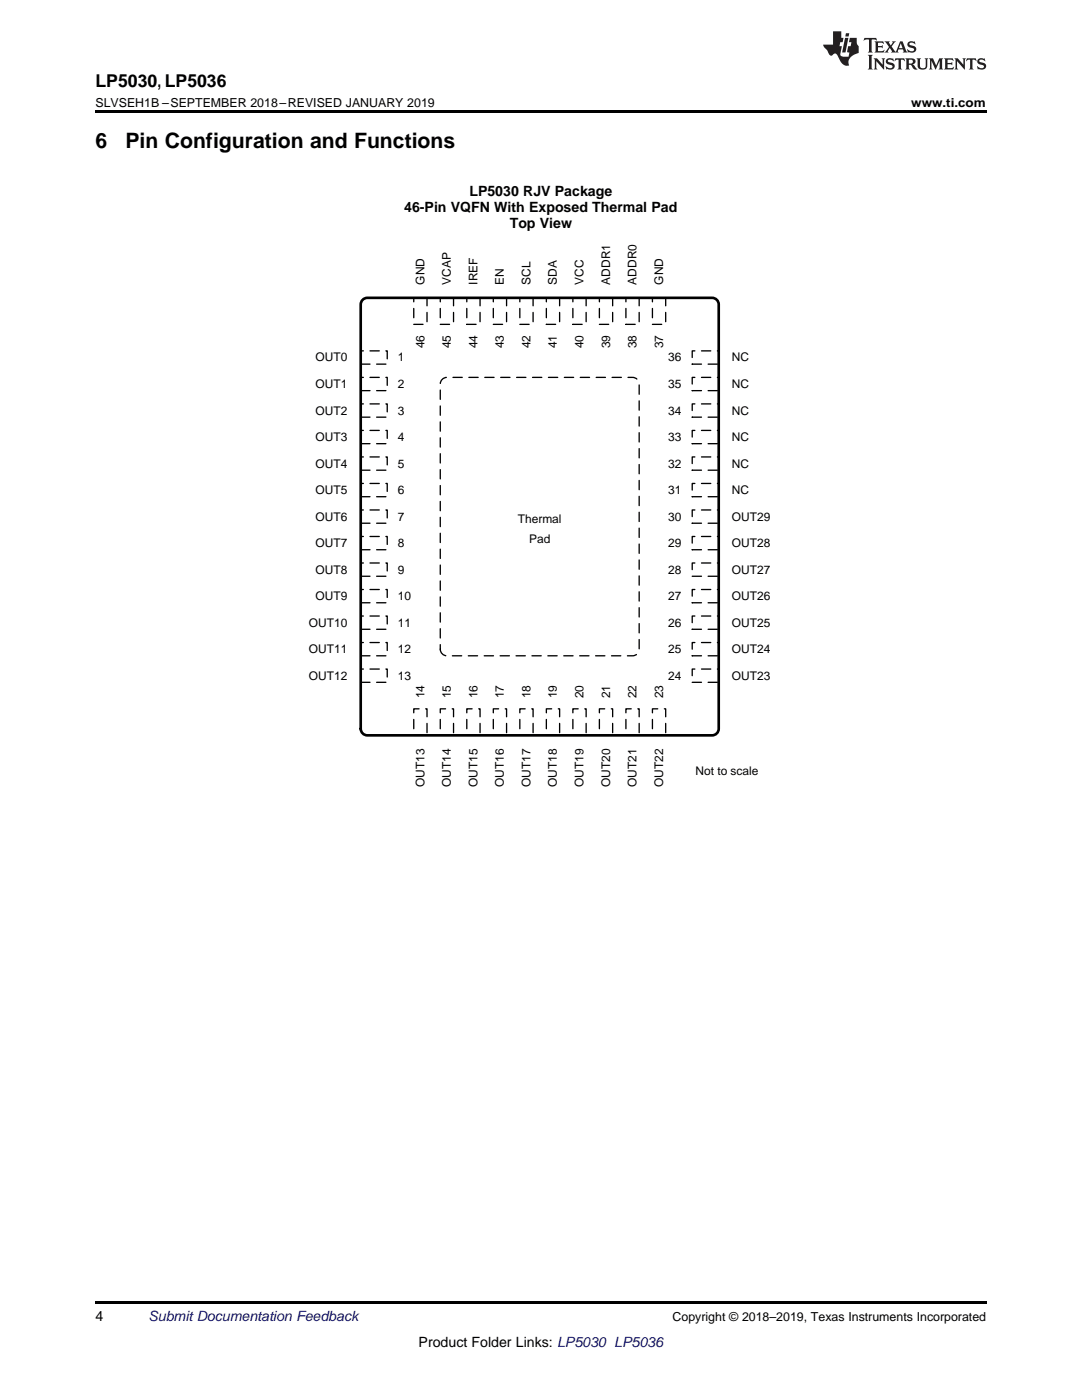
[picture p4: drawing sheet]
<svg xmlns="http://www.w3.org/2000/svg" width="216mm" height="279mm" viewBox="0 0 216 279" stroke-linecap="round" stroke-linejoin="round" font-family="sans-serif">
<path d="M19 259.7h177.8v.5h-177.8z" fill="#000"/>
<path d="M87.9 129.6a1.32 1.32 0 0 0 1.3 1.3h37a1.32 1.32 0 0 0 1.3-1.3v-53a1.32 1.32 0 0 0-1.3-1.3h-37a1.32 1.32 0 0 0-1.3 1.3v53" fill="none" stroke="#000" stroke-width=".26" stroke-dasharray="1.9 1.3"/>
<path d="M72 70h5.3v2.7h-5.3z" fill-rule="evenodd" fill="#fff"/>
<path d="M72 70h5.3v2.7h-5.3z" fill="none" stroke="#000" stroke-width=".26" stroke-dasharray="1.9 1.3"/>
<path d="M72 75.3h5.3v2.7h-5.3z" fill-rule="evenodd" fill="#fff"/>
<path d="M72 75.3h5.3v2.7h-5.3z" fill="none" stroke="#000" stroke-width=".26" stroke-dasharray="1.9 1.3"/>
<path d="M72 80.6h5.3v2.7h-5.3z" fill-rule="evenodd" fill="#fff"/>
<path d="M72 80.6h5.3v2.7h-5.3z" fill="none" stroke="#000" stroke-width=".26" stroke-dasharray="1.9 1.3"/>
<path d="M72 85.9h5.3v2.6h-5.3z" fill-rule="evenodd" fill="#fff"/>
<path d="M72 85.9h5.3v2.6h-5.3z" fill="none" stroke="#000" stroke-width=".26" stroke-dasharray="1.9 1.3"/>
<path d="M72 91.2h5.3v2.6h-5.3z" fill-rule="evenodd" fill="#fff"/>
<path d="M72 91.2h5.3v2.6h-5.3z" fill="none" stroke="#000" stroke-width=".26" stroke-dasharray="1.9 1.3"/>
<path d="M72 96.5h5.3v2.6h-5.3z" fill-rule="evenodd" fill="#fff"/>
<path d="M72 96.5h5.3v2.6h-5.3z" fill="none" stroke="#000" stroke-width=".26" stroke-dasharray="1.9 1.3"/>
<path d="M72 101.8h5.3v2.6h-5.3z" fill-rule="evenodd" fill="#fff"/>
<path d="M72 101.8h5.3v2.6h-5.3z" fill="none" stroke="#000" stroke-width=".26" stroke-dasharray="1.9 1.3"/>
<path d="M72 107.1h5.3v2.6h-5.3z" fill-rule="evenodd" fill="#fff"/>
<path d="M72 107.1h5.3v2.6h-5.3z" fill="none" stroke="#000" stroke-width=".26" stroke-dasharray="1.9 1.3"/>
<path d="M72 112.4h5.3v2.6h-5.3z" fill-rule="evenodd" fill="#fff"/>
<path d="M72 112.4h5.3v2.6h-5.3z" fill="none" stroke="#000" stroke-width=".26" stroke-dasharray="1.9 1.3"/>
<path d="M72 117.6h5.3v2.7h-5.3z" fill-rule="evenodd" fill="#fff"/>
<path d="M72 117.6h5.3v2.7h-5.3z" fill="none" stroke="#000" stroke-width=".26" stroke-dasharray="1.9 1.3"/>
<path d="M72 122.9h5.3v2.7h-5.3z" fill-rule="evenodd" fill="#fff"/>
<path d="M72 122.9h5.3v2.7h-5.3z" fill="none" stroke="#000" stroke-width=".26" stroke-dasharray="1.9 1.3"/>
<path d="M72 128.2h5.3v2.7h-5.3z" fill-rule="evenodd" fill="#fff"/>
<path d="M72 128.2h5.3v2.7h-5.3z" fill="none" stroke="#000" stroke-width=".26" stroke-dasharray="1.9 1.3"/>
<path d="M72 133.5h5.3v2.7h-5.3z" fill-rule="evenodd" fill="#fff"/>
<path d="M72 133.5h5.3v2.7h-5.3z" fill="none" stroke="#000" stroke-width=".26" stroke-dasharray="1.9 1.3"/>
<path d="M82.6 141.5h2.6v5.3h-2.6z" fill-rule="evenodd" fill="#fff"/>
<path d="M82.6 141.5h2.6v5.3h-2.6z" fill="none" stroke="#000" stroke-width=".26" stroke-dasharray="1.9 1.3"/>
<path d="M87.9 141.5h2.6v5.3h-2.6z" fill-rule="evenodd" fill="#fff"/>
<path d="M87.9 141.5h2.6v5.3h-2.6z" fill="none" stroke="#000" stroke-width=".26" stroke-dasharray="1.9 1.3"/>
<path d="M93.1 141.5h2.7v5.3h-2.7z" fill-rule="evenodd" fill="#fff"/>
<path d="M93.1 141.5h2.7v5.3h-2.7z" fill="none" stroke="#000" stroke-width=".26" stroke-dasharray="1.9 1.3"/>
<path d="M98.4 141.5h2.7v5.3h-2.7z" fill-rule="evenodd" fill="#fff"/>
<path d="M98.4 141.5h2.7v5.3h-2.7z" fill="none" stroke="#000" stroke-width=".26" stroke-dasharray="1.9 1.3"/>
<path d="M103.7 141.5h2.7v5.3h-2.7z" fill-rule="evenodd" fill="#fff"/>
<path d="M103.7 141.5h2.7v5.3h-2.7z" fill="none" stroke="#000" stroke-width=".26" stroke-dasharray="1.9 1.3"/>
<path d="M109 141.5h2.7v5.3h-2.7z" fill-rule="evenodd" fill="#fff"/>
<path d="M109 141.5h2.7v5.3h-2.7z" fill="none" stroke="#000" stroke-width=".26" stroke-dasharray="1.9 1.3"/>
<path d="M114.3 141.5h2.7v5.3h-2.7z" fill-rule="evenodd" fill="#fff"/>
<path d="M114.3 141.5h2.7v5.3h-2.7z" fill="none" stroke="#000" stroke-width=".26" stroke-dasharray="1.9 1.3"/>
<path d="M119.6 141.5h2.6v5.3h-2.6z" fill-rule="evenodd" fill="#fff"/>
<path d="M119.6 141.5h2.6v5.3h-2.6z" fill="none" stroke="#000" stroke-width=".26" stroke-dasharray="1.9 1.3"/>
<path d="M124.9 141.5h2.6v5.3h-2.6z" fill-rule="evenodd" fill="#fff"/>
<path d="M124.9 141.5h2.6v5.3h-2.6z" fill="none" stroke="#000" stroke-width=".26" stroke-dasharray="1.9 1.3"/>
<path d="M130.2 141.5h2.6v5.3h-2.6z" fill-rule="evenodd" fill="#fff"/>
<path d="M130.2 141.5h2.6v5.3h-2.6z" fill="none" stroke="#000" stroke-width=".26" stroke-dasharray="1.9 1.3"/>
<path d="M138.1 133.5h5.3v2.7h-5.3z" fill-rule="evenodd" fill="#fff"/>
<path d="M138.1 133.5h5.3v2.7h-5.3z" fill="none" stroke="#000" stroke-width=".26" stroke-dasharray="1.9 1.3"/>
<path d="M138.1 128.2h5.3v2.7h-5.3z" fill-rule="evenodd" fill="#fff"/>
<path d="M138.1 128.2h5.3v2.7h-5.3z" fill="none" stroke="#000" stroke-width=".26" stroke-dasharray="1.9 1.3"/>
<path d="M138.1 122.9h5.3v2.7h-5.3z" fill-rule="evenodd" fill="#fff"/>
<path d="M138.1 122.9h5.3v2.7h-5.3z" fill="none" stroke="#000" stroke-width=".26" stroke-dasharray="1.9 1.3"/>
<path d="M138.1 117.6h5.3v2.7h-5.3z" fill-rule="evenodd" fill="#fff"/>
<path d="M138.1 117.6h5.3v2.7h-5.3z" fill="none" stroke="#000" stroke-width=".26" stroke-dasharray="1.9 1.3"/>
<path d="M138.1 112.4h5.3v2.6h-5.3z" fill-rule="evenodd" fill="#fff"/>
<path d="M138.1 112.4h5.3v2.6h-5.3z" fill="none" stroke="#000" stroke-width=".26" stroke-dasharray="1.9 1.3"/>
<path d="M138.1 107.1h5.3v2.6h-5.3z" fill-rule="evenodd" fill="#fff"/>
<path d="M138.1 107.1h5.3v2.6h-5.3z" fill="none" stroke="#000" stroke-width=".26" stroke-dasharray="1.9 1.3"/>
<path d="M138.1 101.8h5.3v2.6h-5.3z" fill-rule="evenodd" fill="#fff"/>
<path d="M138.1 101.8h5.3v2.6h-5.3z" fill="none" stroke="#000" stroke-width=".26" stroke-dasharray="1.9 1.3"/>
<path d="M138.1 96.5h5.3v2.6h-5.3z" fill-rule="evenodd" fill="#fff"/>
<path d="M138.1 96.5h5.3v2.6h-5.3z" fill="none" stroke="#000" stroke-width=".26" stroke-dasharray="1.9 1.3"/>
<path d="M138.1 91.2h5.3v2.6h-5.3z" fill-rule="evenodd" fill="#fff"/>
<path d="M138.1 91.2h5.3v2.6h-5.3z" fill="none" stroke="#000" stroke-width=".26" stroke-dasharray="1.9 1.3"/>
<path d="M138.1 85.9h5.3v2.6h-5.3z" fill-rule="evenodd" fill="#fff"/>
<path d="M138.1 85.9h5.3v2.6h-5.3z" fill="none" stroke="#000" stroke-width=".26" stroke-dasharray="1.9 1.3"/>
<path d="M138.1 80.6h5.3v2.7h-5.3z" fill-rule="evenodd" fill="#fff"/>
<path d="M138.1 80.6h5.3v2.7h-5.3z" fill="none" stroke="#000" stroke-width=".26" stroke-dasharray="1.9 1.3"/>
<path d="M138.1 75.3h5.3v2.7h-5.3z" fill-rule="evenodd" fill="#fff"/>
<path d="M138.1 75.3h5.3v2.7h-5.3z" fill="none" stroke="#000" stroke-width=".26" stroke-dasharray="1.9 1.3"/>
<path d="M138.1 70h5.3v2.7h-5.3z" fill-rule="evenodd" fill="#fff"/>
<path d="M138.1 70h5.3v2.7h-5.3z" fill="none" stroke="#000" stroke-width=".26" stroke-dasharray="1.9 1.3"/>
<path d="M130.2 59.4h2.6v5.3h-2.6z" fill-rule="evenodd" fill="#fff"/>
<path d="M130.2 59.4h2.6v5.3h-2.6z" fill="none" stroke="#000" stroke-width=".26" stroke-dasharray="1.9 1.3"/>
<path d="M124.9 59.4h2.6v5.3h-2.6z" fill-rule="evenodd" fill="#fff"/>
<path d="M124.9 59.4h2.6v5.3h-2.6z" fill="none" stroke="#000" stroke-width=".26" stroke-dasharray="1.9 1.3"/>
<path d="M119.6 59.4h2.6v5.3h-2.6z" fill-rule="evenodd" fill="#fff"/>
<path d="M119.6 59.4h2.6v5.3h-2.6z" fill="none" stroke="#000" stroke-width=".26" stroke-dasharray="1.9 1.3"/>
<path d="M114.3 59.4h2.7v5.3h-2.7z" fill-rule="evenodd" fill="#fff"/>
<path d="M114.3 59.4h2.7v5.3h-2.7z" fill="none" stroke="#000" stroke-width=".26" stroke-dasharray="1.9 1.3"/>
<path d="M109 59.4h2.7v5.3h-2.7z" fill-rule="evenodd" fill="#fff"/>
<path d="M109 59.4h2.7v5.3h-2.7z" fill="none" stroke="#000" stroke-width=".26" stroke-dasharray="1.9 1.3"/>
<path d="M103.7 59.4h2.7v5.3h-2.7z" fill-rule="evenodd" fill="#fff"/>
<path d="M103.7 59.4h2.7v5.3h-2.7z" fill="none" stroke="#000" stroke-width=".26" stroke-dasharray="1.9 1.3"/>
<path d="M98.4 59.4h2.7v5.3h-2.7z" fill-rule="evenodd" fill="#fff"/>
<path d="M98.4 59.4h2.7v5.3h-2.7z" fill="none" stroke="#000" stroke-width=".26" stroke-dasharray="1.9 1.3"/>
<path d="M93.1 59.4h2.7v5.3h-2.7z" fill-rule="evenodd" fill="#fff"/>
<path d="M93.1 59.4h2.7v5.3h-2.7z" fill="none" stroke="#000" stroke-width=".26" stroke-dasharray="1.9 1.3"/>
<path d="M87.9 59.4h2.6v5.3h-2.6z" fill-rule="evenodd" fill="#fff"/>
<path d="M87.9 59.4h2.6v5.3h-2.6z" fill="none" stroke="#000" stroke-width=".26" stroke-dasharray="1.9 1.3"/>
<path d="M82.6 59.4h2.6v5.3h-2.6z" fill-rule="evenodd" fill="#fff"/>
<path d="M82.6 59.4h2.6v5.3h-2.6z" fill="none" stroke="#000" stroke-width=".26" stroke-dasharray="1.9 1.3"/>
<path d="M72.5 59.7l.8-.3h68.8a1.32 1.32 0 0 1 1.3 1.4v84.6a1.32 1.32 0 0 1-1.3 1.4h-68.8a1.32 1.32 0 0 1-1.3-1.4v-84.6v-.5z" fill="none" stroke="#000" stroke-width=".53"/>
<path d="M19 22h177.8v.5h-177.8z" fill="#000"/>
<g fill="#231f20">
<path d="M172.5 7.6l-.1 .5 .4-.2h.6v.1v2.1l-.2 .4h.9l-.2-.4v-2.1l.1-.1h.5l.5 .2-.2-.5zM174.5 8.3l.2 .3v1.5l-.2 .4h1.8l.2-.6a1.04 1.04 0 0 1-1.3 .2v-.7h.6l.3 .2v-.6l-.3 .2h-.6v-.6l.8-.1 .4 .3-.2-.5zM176.5 8.3l.9 1.1-.9 1.1h.8l-.2-.2 .4-.7 .5 .7-.2 .2h1.5l-.2-.2 .2-.4h.9l.1 .4-.2 .2h1l-.3-.3-.7-1.9h-.5l-.9 2-.8-1 .9-1h-.8l.1 .3-.4 .5-.3-.6 .1-.2zM179.7 8.6l.4 1h-.7zM181.3 8.4a.63 .63 0 0 0-.2 .7 .63 .63 0 0 0 .6 .4l.6 .2 .1 .2a.75 .75 0 0 1-.7 .4 .75 .75 0 0 1-.6-.5l.1 .7 .1-.1a1.11 1.11 0 0 0 1.5-.6 1.13 1.13 0 0 0-1.2-.8l-.1-.4a1.04 1.04 0 0 1 1.2 .2l-.2-.5-.2 .1-.4-.2zM173.2 10.9l.2 .4v2.2l-.2 .4h1l-.3-.4v-2.2l.3-.4zM174.3 11.6l.3 .4v1.5l-.3 .4h.8l-.2-.4v-1.3l1.5 1.7v-1.9l.2-.4h-.7l.2 .4v.9l-1.1-1.3zM177 11.8a.62 .62 0 0 0-.2 .7 .62 .62 0 0 0 .6 .4l.6 .1 .1 .3a.76 .76 0 0 1-.7 .3 .76 .76 0 0 1-.7-.4l.2 .7 .1-.1a1.11 1.11 0 0 0 1.5-.6 1.13 1.13 0 0 0-1.2-.8l-.1-.4a1.04 1.04 0 0 1 1.2 .2l-.2-.6-.2 .1-.5-.1zM178.7 11.6l-.2 .6a.61 .61 0 0 1 .8-.3v1.6l-.2 .4h.9l-.2-.4v-1.6a.63 .63 0 0 1 .7 .3l-.1-.6zM180.6 11.6l.3 .4v1.5l-.3 .4h1l-.2-.2-.1-.8 .6 .2a.76 .76 0 0 0 1.2 .7l-1-1a.58 .58 0 0 0 .6-.5 .58 .58 0 0 0-.5-.6zM181.4 11.9h.1a.45 .45 0 0 1 .5 .1 .45 .45 0 0 1 .1 .5l-.8 .2zM182.9 11.6l.2 .2a2.17 2.17 0 0 0 .3 1.9 .99 .99 0 0 0 1.6-.6v-1.1l.2-.4h-.7l.2 .2a1.92 1.92 0 0 1-.2 1.8 .6 .6 0 0 1-.9-.5v-1.1l.2-.4zM185.4 11.6l.2 .4v1.5l-.2 .4h.7l-.2-.4v-1.4l.8 1.8 .8-1.8v1.4l-.2 .4h.9l-.2-.4v-1.5l.2-.4h-.8l-.6 1.5-.6-1.5zM188.4 11.6l.2 .4v1.5l-.2 .4h1.8l.1-.6a1.04 1.04 0 0 1-1.2 .1v-.6h.5l.4 .2v-.6l-.4 .2h-.5v-.7h.8l.3 .3-.1-.6zM190.5 11.6l.2 .4v1.5l-.2 .4h.7l-.2-.4v-1.3l1.5 1.7v-1.9l.2-.4h-.7l.2 .4v.9l-1.1-1.3zM192.9 11.6l-.1 .6a.61 .61 0 0 1 .7-.3l.1 1.6-.3 .4h1l-.3-.4 .1-1.6a.63 .63 0 0 1 .7 .3l-.1-.6zM195.2 11.8a.62 .62 0 0 0-.2 .7 .62 .62 0 0 0 .6 .4l.6 .1 .1 .3a.76 .76 0 0 1-.7 .3 .76 .76 0 0 1-.6-.4l.1 .7 .1-.1a1.11 1.11 0 0 0 1.6-.6 1.13 1.13 0 0 0-1.3-.8l-.1-.4a1.04 1.04 0 0 1 1.2 .2l-.1-.6-.2 .1-.5-.1z"/>
<path d="M166.2 6.3v2.6h-1.9v.4l.8 .9a.91 .91 0 0 0 1 .8 .56 .56 0 0 1 .5-.3 .56 .56 0 0 1 .5 .3l.4 .8a1.53 1.53 0 0 0 1.9 1.2 1.54 1.54 0 0 1 1-2.1l.9-.3v-1.4a1.52 1.52 0 0 1-.4-1.6h-1.3l-.2 .8h.5l-.2 .8h-.5l-.1 1v.2l.4 .1-.2 .8a1.93 1.93 0 0 1-1.6-.3l.3-1.8h-.5l.2-.8h.4l.2-.8h-.4v-1.3zM168.6 7.6l-.6 2.9h.7l.6-2.9zM168.8 6.6l-.1 .7h.6l.2-.7z"/>
</g>
<g font-size="4.2">
<text x="19" y="29.6">6</text>
<text x="25" y="29.6">Pin Configuration and Functions</text>
</g>
<text font-size="3.5" x="19" y="17.3">LP5030, LP5036</text>
<g font-size="2.8">
<text x="93.7" y="39.2">LP5030 RJV Package</text>
<text x="80.6" y="42.3">46-Pin VQFN With Exposed Thermal Pad</text>
<text x="101.7" y="45.5">Top View</text>
<text x="19" y="263.6">4</text>
<text x="83.5" y="268.9">Product Folder Links: LP5030 LP5036</text>
</g>
<text font-size="2.8" fill="#0000c8" x="29.6" y="263.6">Submit Documentation Feedback</text>
<g font-size="2.5">
<text x="19" y="21.4">SLVSEH1B –SEPTEMBER 2018–REVISED JANUARY 2019</text>
<text x="181.8" y="21.4">www.ti.com</text>
<text x="134.2" y="263.6">Copyright © 2018–2019, Texas Instruments Incorporated</text>
</g>
<g font-size="2.4">
<text x="84.7" y="56.8" transform="rotate(-90 84.7 56.8)">GND</text>
<text x="90" y="56.8" transform="rotate(-90 90 56.8)">VCAP</text>
<text x="95.3" y="56.8" transform="rotate(-90 95.3 56.8)">IREF</text>
<text x="100.6" y="56.8" transform="rotate(-90 100.6 56.8)">EN</text>
<text x="105.8" y="56.8" transform="rotate(-90 105.8 56.8)">SCL</text>
<text x="111.1" y="56.8" transform="rotate(-90 111.1 56.8)">SDA</text>
<text x="116.4" y="56.8" transform="rotate(-90 116.4 56.8)">VCC</text>
<text x="121.7" y="56.8" transform="rotate(-90 121.7 56.8)">ADDR1</text>
<text x="127" y="56.8" transform="rotate(-90 127 56.8)">ADDR0</text>
<text x="132.3" y="56.8" transform="rotate(-90 132.3 56.8)">GND</text>
<text x="84.7" y="69.5" transform="rotate(-90 84.7 69.5)">46</text>
<text x="90" y="69.5" transform="rotate(-90 90 69.5)">45</text>
<text x="95.3" y="69.5" transform="rotate(-90 95.3 69.5)">44</text>
<text x="100.6" y="69.5" transform="rotate(-90 100.6 69.5)">43</text>
<text x="105.8" y="69.5" transform="rotate(-90 105.8 69.5)">42</text>
<text x="111.1" y="69.5" transform="rotate(-90 111.1 69.5)">41</text>
<text x="116.4" y="69.5" transform="rotate(-90 116.4 69.5)">40</text>
<text x="121.7" y="69.5" transform="rotate(-90 121.7 69.5)">39</text>
<text x="127" y="69.5" transform="rotate(-90 127 69.5)">38</text>
<text x="132.3" y="69.5" transform="rotate(-90 132.3 69.5)">37</text>
<text x="63" y="72.1">OUT0</text>
<text x="63" y="77.4">OUT1</text>
<text x="79.4" y="72.1">1</text>
<text x="79.4" y="77.4">2</text>
<text x="133.4" y="77.4">35</text>
<text x="133.4" y="72.1">36</text>
<text x="146.1" y="77.4">NC</text>
<text x="146.1" y="72.1">NC</text>
<text x="63" y="82.7">OUT2</text>
<text x="79.4" y="82.7">3</text>
<text x="133.4" y="82.7">34</text>
<text x="146.1" y="82.7">NC</text>
<text x="63" y="88">OUT3</text>
<text x="79.4" y="88">4</text>
<text x="133.4" y="88">33</text>
<text x="146.1" y="88">NC</text>
<text x="63" y="93.3">OUT4</text>
<text x="79.4" y="93.3">5</text>
<text x="133.4" y="93.3">32</text>
<text x="146.1" y="93.3">NC</text>
<text x="63" y="98.6">OUT5</text>
<text x="79.4" y="98.6">6</text>
<text x="133.4" y="98.6">31</text>
<text x="146.1" y="98.6">NC</text>
<text x="63" y="103.9">OUT6</text>
<text x="79.4" y="103.9">7</text>
<text x="103.3" y="104.4">Thermal</text>
<text x="133.4" y="103.9">30</text>
<text x="146.1" y="103.9">OUT29</text>
<text x="63" y="109.2">OUT7</text>
<text x="79.4" y="109.2">8</text>
<text x="105.6" y="108.4">Pad</text>
<text x="133.4" y="109.2">29</text>
<text x="146.1" y="109.2">OUT28</text>
<text x="63" y="114.5">OUT8</text>
<text x="63" y="119.8">OUT9</text>
<text x="79.4" y="114.5">9</text>
<text x="79.4" y="119.8">10</text>
<text x="133.4" y="119.8">27</text>
<text x="133.4" y="114.5">28</text>
<text x="146.1" y="119.8">OUT26</text>
<text x="146.1" y="114.5">OUT27</text>
<text x="61.7" y="125.1">OUT10</text>
<text x="79.4" y="125.1">11</text>
<text x="133.4" y="125.1">26</text>
<text x="146.1" y="125.1">OUT25</text>
<text x="61.7" y="130.4">OUT11</text>
<text x="79.4" y="130.4">12</text>
<text x="133.4" y="130.4">25</text>
<text x="146.1" y="130.4">OUT24</text>
<text x="61.7" y="135.6">OUT12</text>
<text x="79.4" y="135.6">13</text>
<text x="133.4" y="135.6">24</text>
<text x="146.1" y="135.6">OUT23</text>
<text x="84.7" y="139.3" transform="rotate(-90 84.7 139.3)">14</text>
<text x="90" y="139.3" transform="rotate(-90 90 139.3)">15</text>
<text x="95.3" y="139.3" transform="rotate(-90 95.3 139.3)">16</text>
<text x="100.6" y="139.3" transform="rotate(-90 100.6 139.3)">17</text>
<text x="105.8" y="139.3" transform="rotate(-90 105.8 139.3)">18</text>
<text x="111.1" y="139.3" transform="rotate(-90 111.1 139.3)">19</text>
<text x="116.4" y="139.3" transform="rotate(-90 116.4 139.3)">20</text>
<text x="121.7" y="139.3" transform="rotate(-90 121.7 139.3)">21</text>
<text x="127" y="139.3" transform="rotate(-90 127 139.3)">22</text>
<text x="132.3" y="139.3" transform="rotate(-90 132.3 139.3)">23</text>
<text x="138.8" y="154.7">Not to scale</text>
<text x="84.7" y="157.1" transform="rotate(-90 84.7 157.1)">OUT13</text>
<text x="90" y="157.1" transform="rotate(-90 90 157.1)">OUT14</text>
<text x="95.3" y="157.1" transform="rotate(-90 95.3 157.1)">OUT15</text>
<text x="100.6" y="157.1" transform="rotate(-90 100.6 157.1)">OUT16</text>
<text x="105.8" y="157.1" transform="rotate(-90 105.8 157.1)">OUT17</text>
<text x="111.1" y="157.1" transform="rotate(-90 111.1 157.1)">OUT18</text>
<text x="116.4" y="157.1" transform="rotate(-90 116.4 157.1)">OUT19</text>
<text x="121.7" y="157.1" transform="rotate(-90 121.7 157.1)">OUT20</text>
<text x="127" y="157.1" transform="rotate(-90 127 157.1)">OUT21</text>
<text x="132.3" y="157.1" transform="rotate(-90 132.3 157.1)">OUT22</text>
</g>
</svg>
